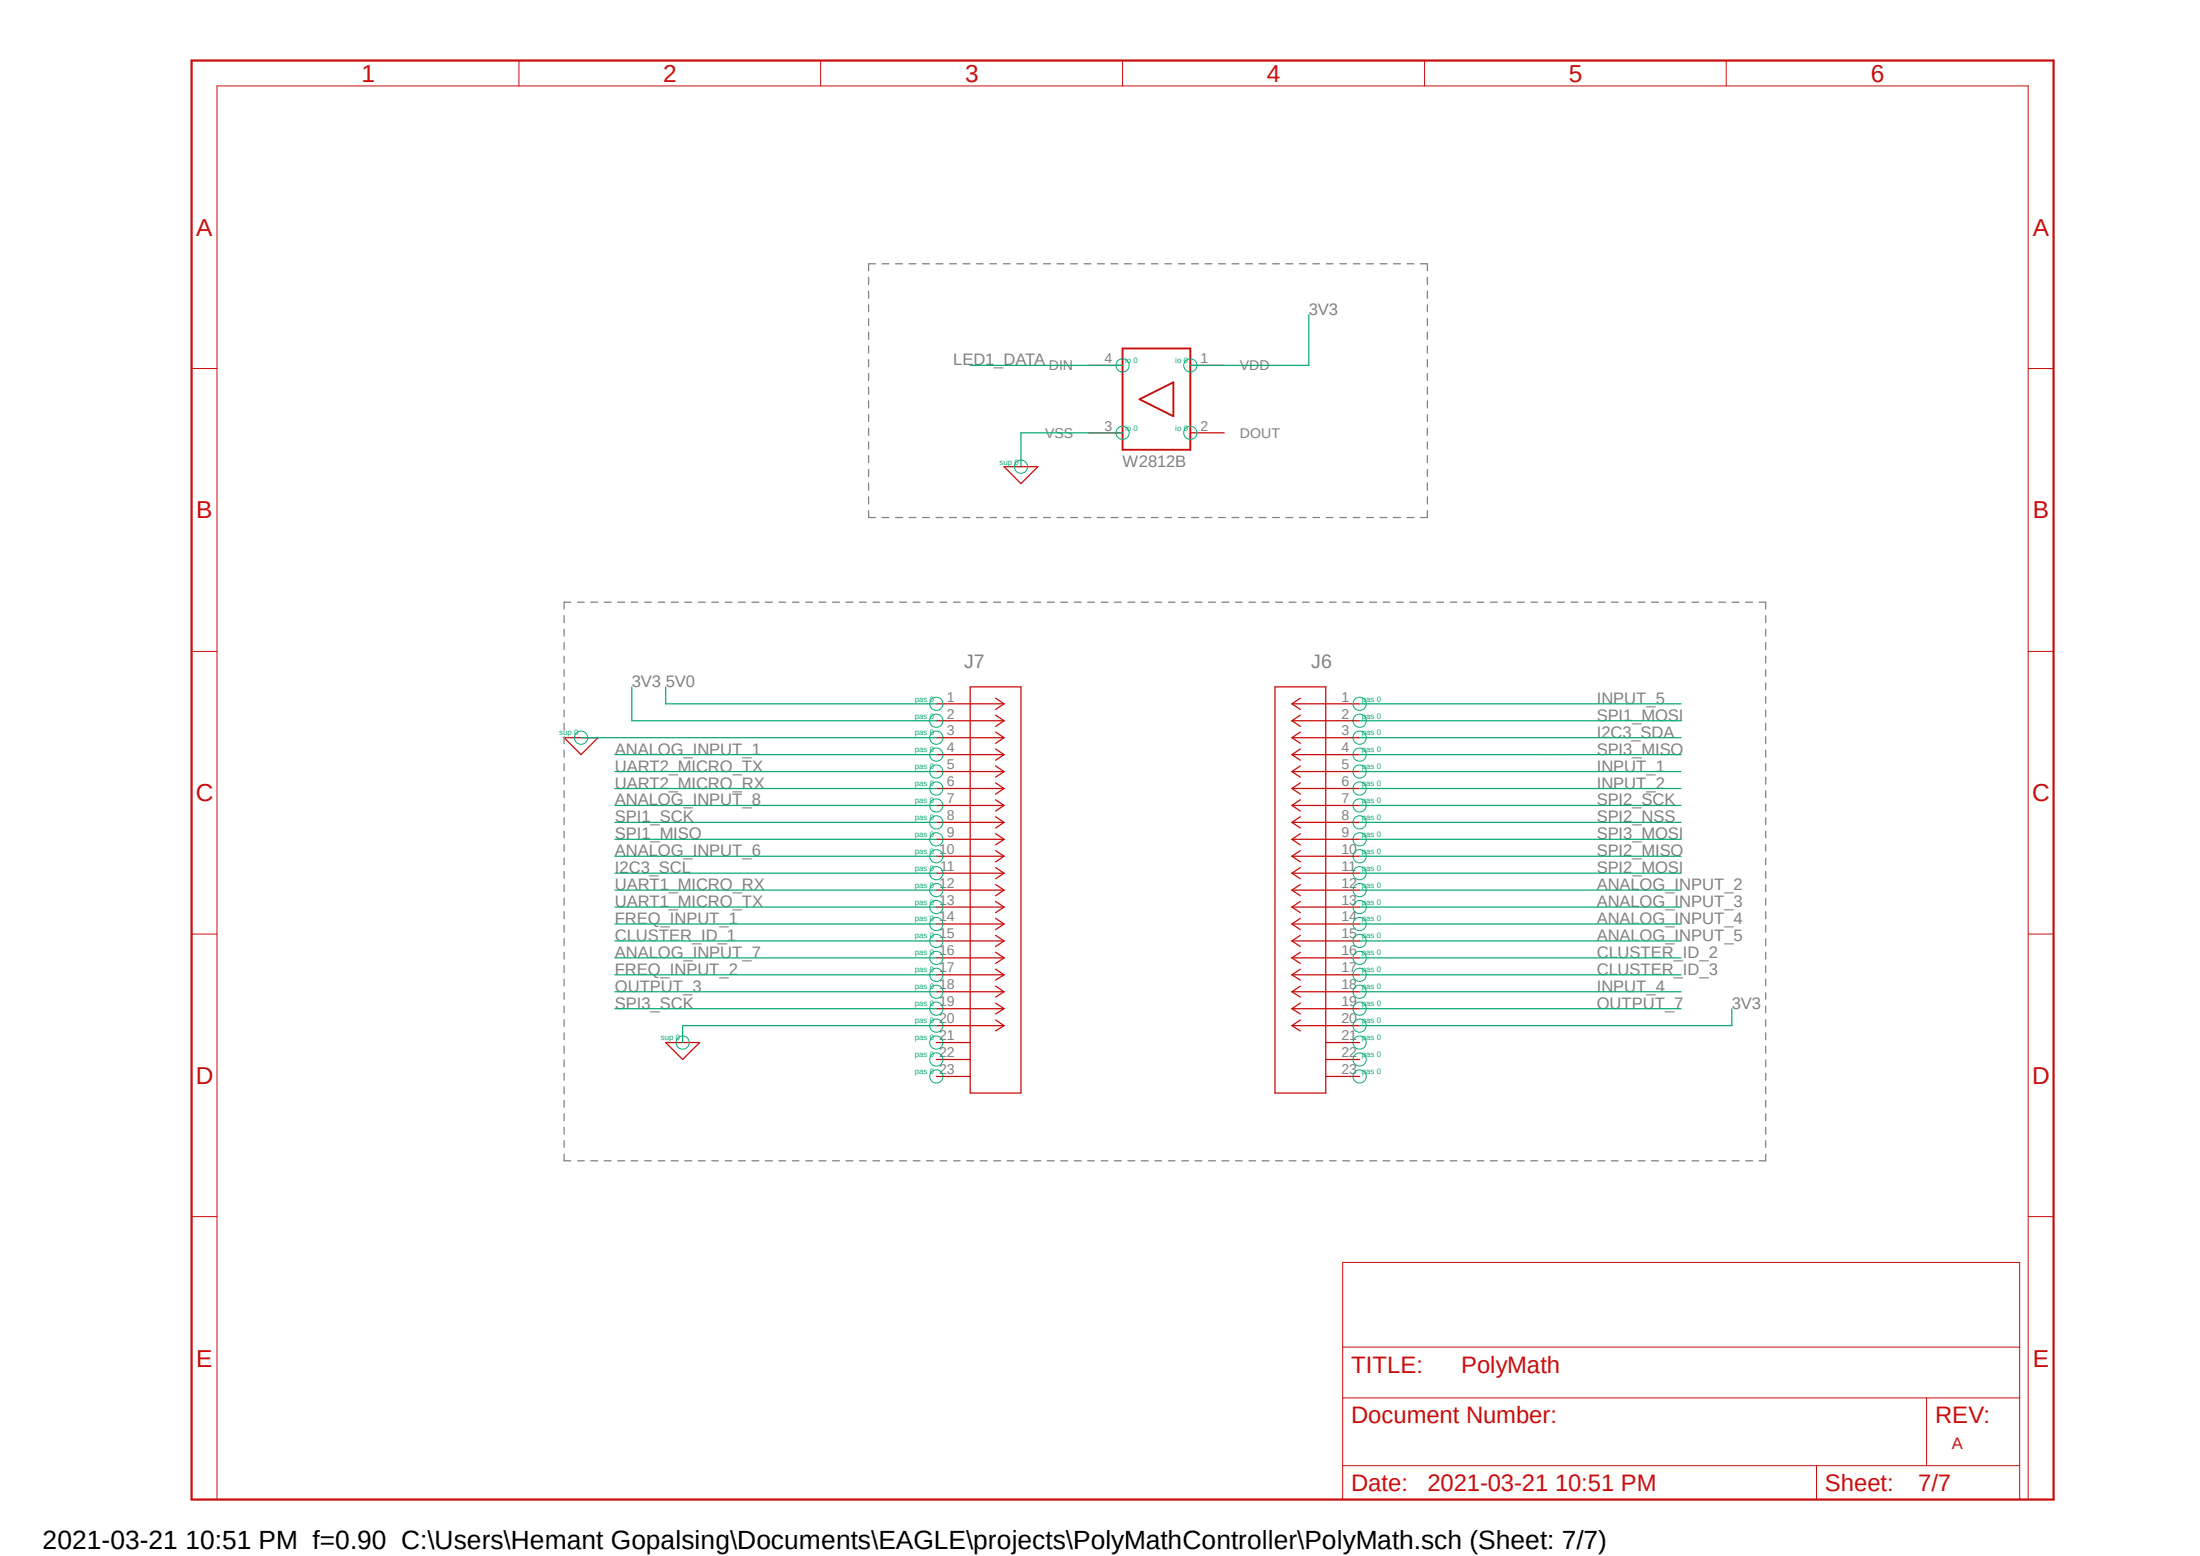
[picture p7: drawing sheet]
<svg xmlns="http://www.w3.org/2000/svg" width="297mm" height="210mm" viewBox="0 0 297 210" stroke-linecap="round" stroke-linejoin="round" font-family="sans-serif">
<path d="M25.4 7.9l252.2 195M277.6 7.9l-252.2 195" fill="none" stroke="#fff" stroke-width=".14"/>
<path d="M25.9 8.2h251.3v194.2h-251.3z" fill="none" stroke="#c90d0c" stroke-width=".3"/>
<g fill="none" stroke="#c90d0c" stroke-width=".14">
<path d="M70.1 8.2v3.4M110.8 8.2v3.4M151.6 8.2v3.4M192.3 8.2v3.4M233 8.2v3.4M25.9 49.7h3.4M273.8 49.7h3.4M25.9 87.9h3.4M273.8 87.9h3.4M25.9 126.1h3.4M273.8 126.1h3.4M25.9 164.2h3.4"/>
<path d="M181.3 170.4h91.4v32h-91.4zM273.8 164.2h3.4M181.3 188.7h91.4M181.3 197.8h91.4M181.3 181.8h91.4M245.2 197.8v4.6M260.1 188.7v9.1M29.3 202.4v-190.8h244.5v190.8"/>
</g>
<g fill="none" stroke="#c90d0c" stroke-width=".17">
<path d="M147 49.3h4.6M147 58.4h4.6M160.7 49.3h4.6M160.7 58.4h4.6M135.6 63h4.5l-2.3 2.3zM76.2 99.6h4.5l-2.3 2.3zM126.4 95h9.2M126.4 97.3h9.2M126.4 99.6h9.2M131 92.7h6.8v54.8h-6.8zM134.4 94.2l1.2 .8M134.4 96.5l1.2 .8"/>
<path d="M134.4 98.8l1.2 .8M135.6 95l-1.2 .8M135.6 97.3l-1.2 .7M135.6 99.6l-1.2 .7M172.1 92.7h6.9v54.8h-6.9zM174.4 95h9.2M174.4 97.3h9.2M174.4 99.6h9.2M174.4 95l1.2 .8M174.4 97.3l1.2 .7M174.4 99.6l1.2 .7M175.6 94.2l-1.2 .8"/>
<path d="M175.6 96.5l-1.2 .8M175.6 98.8l-1.2 .8M126.4 101.9h9.2M126.4 104.1h9.2M126.4 106.4h9.2M126.4 108.7h9.2M126.4 111h9.2M126.4 113.3h9.2M126.4 115.6h9.2M126.4 117.9h9.2M134.4 101.1l1.2 .8M134.4 103.4l1.2 .7"/>
<path d="M134.4 105.7l1.2 .7M134.4 107.9l1.2 .8M134.4 110.2l1.2 .8M134.4 112.5l1.2 .8M134.4 114.8l1.2 .8M134.4 117.1l1.2 .8M134.4 119.4l1.2 .7M135.6 101.9l-1.2 .7M135.6 104.1l-1.2 .8M135.6 106.4l-1.2 .8M135.6 108.7l-1.2 .8M135.6 111l-1.2 .8"/>
<path d="M135.6 113.3l-1.2 .7M135.6 115.6l-1.2 .7M135.6 117.9l-1.2 .7M174.4 101.9h9.2M174.4 104.1h9.2M174.4 106.4h9.2M174.4 108.7h9.2M174.4 111h9.2M174.4 113.3h9.2M174.4 115.6h9.2M174.4 117.9h9.2M174.4 101.9l1.2 .7"/>
<path d="M174.4 104.1l1.2 .8M174.4 106.4l1.2 .8M174.4 108.7l1.2 .8M174.4 111l1.2 .8M174.4 113.3l1.2 .7M174.4 115.6l1.2 .7M174.4 117.9l1.2 .7M175.6 101.1l-1.2 .8M175.6 103.4l-1.2 .7M175.6 105.7l-1.2 .7M175.6 107.9l-1.2 .8M175.6 110.2l-1.2 .8"/>
<path d="M175.6 112.5l-1.2 .8M175.6 114.8l-1.2 .8M175.6 117.1l-1.2 .8M175.6 119.4l-1.2 .7M126.4 120.1h9.2M126.4 122.4h9.2M126.4 124.7h9.2M126.4 127h9.2M126.4 129.3h9.2M126.4 131.6h9.2M126.4 133.9h9.2M126.4 136.1h9.2"/>
<path d="M126.4 138.4h9.2M134.4 121.7l1.2 .7M134.4 124l1.2 .7M134.4 126.2l1.2 .8M134.4 128.5l1.2 .8M134.4 130.8l1.2 .8M134.4 133.1l1.2 .8M134.4 135.4l1.2 .7M134.4 137.7l1.2 .7M135.6 120.1l-1.2 .8M135.6 122.4l-1.2 .8M135.6 124.7l-1.2 .8"/>
<path d="M135.6 127l-1.2 .8M135.6 129.3l-1.2 .7M135.6 131.6l-1.2 .7M135.6 133.9l-1.2 .7M135.6 136.1l-1.2 .8M135.6 138.4l-1.2 .7M174.4 120.1h9.2M174.4 122.4h9.2M174.4 124.7h9.2M174.4 127h9.2M174.4 129.3h9.2M174.4 131.6h9.2"/>
<path d="M174.4 133.9h9.2M174.4 136.1h9.2M174.4 138.4h9.2M174.4 120.1l1.2 .8M174.4 122.4l1.2 .8M174.4 124.7l1.2 .8M174.4 127l1.2 .8M174.4 129.3l1.2 .7M174.4 131.6l1.2 .7M174.4 133.9l1.2 .7M174.4 136.1l1.2 .8M174.4 138.4l1.2 .7"/>
<path d="M175.6 121.7l-1.2 .7M175.6 124l-1.2 .7M175.6 126.2l-1.2 .8M175.6 128.5l-1.2 .8M175.6 130.8l-1.2 .8M175.6 133.1l-1.2 .8M175.6 135.4l-1.2 .7M175.6 137.7l-1.2 .7M89.9 140.7h4.5l-2.2 2.3zM126.4 140.7h4.6M126.4 143h4.6M126.4 145.3h4.6"/>
<path d="M179 140.7h4.6M179 143h4.6M179 145.3h4.6"/>
</g>
<path d="M151.6 47h9.1v13.7h-9.1zM153.8 53.9l4.6-2.3v4.6z" fill="none" stroke="#c90d0c" stroke-width=".25"/>
<g fill="none" stroke="#0dab76" stroke-width=".14">
<circle cx="151.5" cy="58.4" r=".89"/>
<circle cx="151.5" cy="49.3" r=".89"/>
<circle cx="160.7" cy="49.3" r=".89"/>
<circle cx="160.7" cy="58.4" r=".89"/>
<circle cx="137.8" cy="63" r=".89"/>
<circle cx="78.4" cy="99.6" r=".89"/>
<circle cx="126.4" cy="97.3" r=".89"/>
<circle cx="126.4" cy="95" r=".89"/>
<circle cx="126.4" cy="99.6" r=".89"/>
<circle cx="183.6" cy="95" r=".89"/>
<circle cx="183.6" cy="99.6" r=".89"/>
<circle cx="183.6" cy="97.3" r=".89"/>
<circle cx="126.4" cy="101.9" r=".89"/>
<circle cx="126.4" cy="113.3" r=".89"/>
<circle cx="126.4" cy="117.9" r=".89"/>
<circle cx="126.4" cy="106.4" r=".89"/>
<circle cx="126.4" cy="111" r=".89"/>
<circle cx="126.4" cy="115.6" r=".89"/>
<circle cx="126.4" cy="104.1" r=".89"/>
<circle cx="126.4" cy="108.7" r=".89"/>
<circle cx="183.6" cy="111" r=".89"/>
<circle cx="183.6" cy="115.6" r=".89"/>
<circle cx="183.6" cy="104.1" r=".89"/>
<circle cx="183.6" cy="108.7" r=".89"/>
<circle cx="183.6" cy="113.3" r=".89"/>
<circle cx="183.6" cy="117.9" r=".89"/>
<circle cx="183.6" cy="101.9" r=".89"/>
<circle cx="183.6" cy="106.4" r=".89"/>
<circle cx="126.4" cy="131.6" r=".89"/>
<circle cx="126.4" cy="129.3" r=".89"/>
<circle cx="126.4" cy="138.4" r=".89"/>
<circle cx="126.4" cy="120.1" r=".89"/>
<circle cx="126.4" cy="124.7" r=".89"/>
<circle cx="126.4" cy="127" r=".89"/>
<circle cx="126.4" cy="136.1" r=".89"/>
<circle cx="126.4" cy="122.4" r=".89"/>
<circle cx="126.4" cy="133.9" r=".89"/>
<circle cx="183.6" cy="138.4" r=".89"/>
<circle cx="183.6" cy="127" r=".89"/>
<circle cx="183.6" cy="133.9" r=".89"/>
<circle cx="183.6" cy="136.1" r=".89"/>
<circle cx="183.6" cy="122.4" r=".89"/>
<circle cx="183.6" cy="129.3" r=".89"/>
<circle cx="183.6" cy="131.6" r=".89"/>
<circle cx="183.6" cy="120.1" r=".89"/>
<circle cx="183.6" cy="124.7" r=".89"/>
<circle cx="92.2" cy="140.7" r=".89"/>
<circle cx="126.4" cy="143" r=".89"/>
<circle cx="126.4" cy="145.3" r=".89"/>
<circle cx="126.4" cy="140.7" r=".89"/>
<circle cx="183.6" cy="140.7" r=".89"/>
<circle cx="183.6" cy="145.3" r=".89"/>
<circle cx="183.6" cy="143" r=".89"/>
</g>
<g fill="none" stroke="#0dab76" stroke-width=".17">
<path d="M131 49.3h20.6M151.6 58.4h-13.8v4.6M176.7 42.5v6.8h-16M78.4 99.6h48M85.3 92.7v4.6h41.1M89.9 92.7v2.3h36.5M183.6 97.3h43.3M183.6 99.6h43.3M183.6 95h43.3M83 106.4h43.4M83 104.1h43.4M83 111h43.4"/>
<path d="M83 113.3h43.4M83 117.9h43.4M83 108.7h43.4M83 115.6h43.4M83 101.9h43.4M183.6 106.4h43.3M183.6 104.1h43.3M183.6 111h43.3M183.6 113.3h43.3M183.6 117.9h43.3M183.6 108.7h43.3M183.6 115.6h43.3"/>
<path d="M183.6 101.9h43.3M83 120.1h43.4M83 122.4h43.4M83 131.6h43.4M83 133.9h43.4M83 127h43.4M83 129.3h43.4M83 124.7h43.4M83 136.1h43.4M126.4 138.4h-34.2v2.3M183.6 120.1h43.3M183.6 122.4h43.3"/>
<path d="M183.6 131.6h43.3M183.6 133.9h43.3M183.6 127h43.3M183.6 129.3h43.3M183.6 124.7h43.3M183.6 136.1h43.3M233.8 136.1v2.3h-50.2"/>
</g>
<g fill="none" stroke="#808080" stroke-width=".17">
<path d="M117.3 37.4v1M117.3 39.3v1M118.2 35.6h-.9v.9M119.1 35.6h.9M120.9 35.6h.9M122.7 35.6h1M124.5 35.6h1M126.4 35.6h.9M128.2 35.6h.9M130 35.6h.9M131.8 35.6h.9M133.6 35.6h.9"/>
<path d="M135.5 35.6h.9M137.3 35.6h.9M139.1 35.6h.9M140.9 35.6h.9M142.7 35.6h.9M144.5 35.6h1M146.3 35.6h1M148.2 35.6h.9M150 35.6h.9M151.8 35.6h.9M153.6 35.6h.9M155.4 35.6h.9"/>
<path d="M157.3 35.6h.9M159.1 35.6h.9M160.9 35.6h.9M162.7 35.6h.9M164.5 35.6h.9M166.3 35.6h1M168.1 35.6h1M170 35.6h.9M171.8 35.6h.9M173.6 35.6h.9M175.4 35.6h.9M177.2 35.6h.9"/>
<path d="M179.1 35.6h.9M180.9 35.6h.9M182.7 35.6h.9M184.5 35.6h.9M186.3 35.6h.9M188.1 35.6h1M189.9 35.6h1M191.8 35.6h.9v.9M192.7 37.4v1M192.7 39.3v1M117.3 41.1v1M117.3 43v.9"/>
<path d="M117.3 44.8v1M117.3 46.7v1M117.3 48.6v.9M117.3 50.4v1M117.3 52.2v1M117.3 54.1v1M117.3 56v.9M117.3 57.8v1M117.3 59.6v1M192.7 41.1v1M192.7 43v.9M192.7 44.8v1"/>
<path d="M192.7 46.7v1M192.7 48.6v.9M192.7 50.4v1M192.7 52.2v1M192.7 54.1v1M192.7 56v.9M192.7 57.8v1M192.7 59.6v1M117.3 68.9v.9h.9M117.3 61.5v.9M117.3 63.4v.9M117.3 65.2v1"/>
<path d="M117.3 67.1v.9M119.1 69.8h.9M120.9 69.8h.9M122.7 69.8h1M124.5 69.8h1M126.4 69.8h.9M128.2 69.8h.9M130 69.8h.9M131.8 69.8h.9M133.6 69.8h.9M135.5 69.8h.9M137.3 69.8h.9"/>
<path d="M139.1 69.8h.9M140.9 69.8h.9M142.7 69.8h.9M144.5 69.8h1M146.3 69.8h1M148.2 69.8h.9M150 69.8h.9M151.8 69.8h.9M153.6 69.8h.9M155.4 69.8h.9M157.3 69.8h.9M159.1 69.8h.9"/>
<path d="M160.9 69.8h.9M162.7 69.8h.9M164.5 69.8h.9M166.3 69.8h1M168.1 69.8h1M170 69.8h.9M171.8 69.8h.9M173.6 69.8h.9M175.4 69.8h.9M177.2 69.8h.9M179.1 69.8h.9M180.9 69.8h.9"/>
<path d="M182.7 69.8h.9M184.5 69.8h.9M186.3 69.8h.9M188.1 69.8h1M189.9 69.8h1M192.7 61.5v.9M192.7 63.4v.9M192.7 65.2v1M192.7 67.1v.9M192.7 68.9v.9h-.9M76.2 83.1v.9M76.2 84.9v1"/>
<path d="M76.2 86.7v1M76.2 88.6v.9M76.2 90.4v.9M76.2 92.2v.9M76.2 94v.9M76.2 95.8v.9M76.2 97.6v1M76.2 99.4v1M77 81.3h-.8v.9M78 81.3h.9M79.8 81.3h.9M81.6 81.3h.9"/>
<path d="M83.4 81.3h.9M85.2 81.3h.9M87 81.3h.9M88.9 81.3h.8M90.6 81.3h1M92.5 81.3h.9M94.3 81.3h.9M96.1 81.3h.9M97.9 81.3h.9M99.7 81.3h.9M101.5 81.3h.9M103.3 81.3h1"/>
<path d="M105.2 81.3h.8M107 81.3h.9M108.8 81.3h.9M110.6 81.3h.9M112.4 81.3h.9M114.2 81.3h.9M116 81.3h.9M117.9 81.3h.8M119.6 81.3h1M121.5 81.3h.9M123.3 81.3h.9M125.1 81.3h.9"/>
<path d="M126.9 81.3h.9M128.7 81.3h.9M130.5 81.3h.9M132.3 81.3h1M134.2 81.3h.9M136 81.3h.9M137.8 81.3h.9M139.6 81.3h.9M141.4 81.3h.9M143.2 81.3h.9M145 81.3h1M146.9 81.3h.8"/>
<path d="M148.7 81.3h.9M150.5 81.3h.9M152.3 81.3h.9M154.1 81.3h.9M155.9 81.3h.9M157.7 81.3h.9M159.6 81.3h.8M161.3 81.3h1M163.2 81.3h.9M165 81.3h.9M166.8 81.3h.9M168.6 81.3h.9"/>
<path d="M170.4 81.3h.9M172.2 81.3h.9M174 81.3h1M175.9 81.3h.8M177.7 81.3h.9M179.5 81.3h.9M181.3 81.3h.9M183.1 81.3h.9M184.9 81.3h.9M186.7 81.3h.9M188.6 81.3h.8M190.3 81.3h1"/>
<path d="M192.2 81.3h.9M194 81.3h.9M195.8 81.3h.9M197.6 81.3h.9M199.4 81.3h.9M201.2 81.3h.9M203 81.3h1M204.9 81.3h.9M206.7 81.3h.9M208.5 81.3h.9M210.3 81.3h.9M212.1 81.3h.9"/>
<path d="M213.9 81.3h.9M215.7 81.3h1M217.6 81.3h.8M219.4 81.3h.9M221.1 81.3h1M223 81.3h.9M224.8 81.3h.9M226.6 81.3h.9M228.4 81.3h.9M230.3 81.3h.8M232 81.3h1M233.8 81.3h1"/>
<path d="M235.7 81.3h.9M237.5 81.3h.9v.9M238.4 83.1v.9M238.4 84.9v1M238.4 86.7v1M238.4 88.6v.9M238.4 90.4v.9M238.4 92.2v.9M238.4 94v.9M238.4 95.8v.9M238.4 97.6v1M238.4 99.4v1"/>
<path d="M76.2 101.3v.9M76.2 103.1v.9M76.2 104.9v.9M76.2 106.7v1M76.2 108.5v1M76.2 110.4v.9M76.2 112.2v.9M76.2 114v.9M76.2 115.8v.9M76.2 117.6v.9M76.2 119.4v1M238.4 101.3v.9"/>
<path d="M238.4 103.1v.9M238.4 104.9v.9M238.4 106.7v1M238.4 108.5v1M238.4 110.4v.9M238.4 112.2v.9M238.4 114v.9M238.4 115.8v.9M238.4 117.6v.9M238.4 119.4v1M76.2 121.2v1M76.2 123.1v.9"/>
<path d="M76.2 124.9v.9M76.2 126.7v.9M76.2 128.5v1M76.2 130.3v1M76.2 132.2v.9M76.2 134v.9M76.2 135.8v.9M76.2 137.6v.9M76.2 139.4v.9M238.4 121.2v1M238.4 123.1v.9M238.4 124.9v.9"/>
<path d="M238.4 126.7v.9M238.4 128.5v1M238.4 130.3v1M238.4 132.2v.9M238.4 134v.9M238.4 135.8v.9M238.4 137.6v.9M238.4 139.4v.9M76.2 155.8v.9h.8M76.2 141.2v1M76.2 143v1M76.2 144.9v.9"/>
<path d="M76.2 146.7v.9M76.2 148.5v.9M76.2 150.3v1M76.2 152.1v1M76.2 154v.9M78 156.7h.9M79.8 156.7h.9M81.6 156.7h.9M83.4 156.7h.9M85.2 156.7h.9M87 156.7h.9M88.9 156.7h.8"/>
<path d="M90.6 156.7h1M92.5 156.7h.9M94.3 156.7h.9M96.1 156.7h.9M97.9 156.7h.9M99.7 156.7h.9M101.5 156.7h.9M103.3 156.7h1M105.2 156.7h.8M107 156.7h.9M108.8 156.7h.9M110.6 156.7h.9"/>
<path d="M112.4 156.7h.9M114.2 156.7h.9M116 156.7h.9M117.9 156.7h.8M119.6 156.7h1M121.5 156.7h.9M123.3 156.7h.9M125.1 156.7h.9M126.9 156.7h.9M128.7 156.7h.9M130.5 156.7h.9M132.3 156.7h1"/>
<path d="M134.2 156.7h.9M136 156.7h.9M137.8 156.7h.9M139.6 156.7h.9M141.4 156.7h.9M143.2 156.7h.9M145 156.7h1M146.9 156.7h.8M148.7 156.7h.9M150.5 156.7h.9M152.3 156.7h.9M154.1 156.7h.9"/>
<path d="M155.9 156.7h.9M157.7 156.7h.9M159.6 156.7h.8M161.3 156.7h1M163.2 156.7h.9M165 156.7h.9M166.8 156.7h.9M168.6 156.7h.9M170.4 156.7h.9M172.2 156.7h.9M174 156.7h1M175.9 156.7h.8"/>
<path d="M177.7 156.7h.9M179.5 156.7h.9M181.3 156.7h.9M183.1 156.7h.9M184.9 156.7h.9M186.7 156.7h.9M188.6 156.7h.8M190.3 156.7h1M192.2 156.7h.9M194 156.7h.9M195.8 156.7h.9M197.6 156.7h.9"/>
<path d="M199.4 156.7h.9M201.2 156.7h.9M203 156.7h1M204.9 156.7h.9M206.7 156.7h.9M208.5 156.7h.9M210.3 156.7h.9M212.1 156.7h.9M213.9 156.7h.9M215.7 156.7h1M217.6 156.7h.8M219.4 156.7h.9"/>
<path d="M221.1 156.7h1M223 156.7h.9M224.8 156.7h.9M226.6 156.7h.9M228.4 156.7h.9M230.3 156.7h.8M232 156.7h1M233.8 156.7h1M235.7 156.7h.9M238.4 141.2v1M238.4 143v1M238.4 144.9v.9"/>
<path d="M238.4 146.7v.9M238.4 148.5v.9M238.4 150.3v1M238.4 152.1v1M238.4 154v.9M238.4 155.8v.9h-.9"/>
</g>
<text font-size="3.6" x="5.8" y="209">2021-03-21 10:51 PM f=0.90 C:\Users\Hemant Gopalsing\Documents\EAGLE\projects\PolyMathController\PolyMath.sch (Sheet: 7/7)</text>
<g font-size="3.3" fill="#c90d0c">
<text x="48.8" y="11">1</text>
<text x="89.5" y="11">2</text>
<text x="130.3" y="11">3</text>
<text x="171" y="11">4</text>
<text x="211.8" y="11">5</text>
<text x="252.6" y="11">6</text>
<text x="26.5" y="31.8">A</text>
<text x="274.4" y="31.8">A</text>
<text x="26.5" y="70">B</text>
<text x="274.4" y="70">B</text>
<text x="26.4" y="108.1">C</text>
<text x="274.4" y="108.1">C</text>
<text x="26.4" y="146.3">D</text>
<text x="274.4" y="146.3">D</text>
<text x="26.5" y="184.4">E</text>
<text x="274.4" y="184.4">E</text>
</g>
<g font-size="3.2" fill="#c90d0c">
<text x="182.4" y="185.2">TITLE:</text>
<text x="197.3" y="185.2">PolyMath</text>
<text x="182.4" y="192.1">Document Number:</text>
<text x="261.2" y="192.1">REV:</text>
<text x="182.4" y="201.3">Date:</text>
<text x="192.7" y="201.3">2021-03-21 10:51 PM</text>
<text x="246.4" y="201.3">Sheet:</text>
<text x="258.9" y="201.3">7/7</text>
</g>
<g font-size="2.6" fill="#808080">
<text x="130.2" y="90.2">J7</text>
<text x="177" y="90.2">J6</text>
</g>
<g font-size="2.2" fill="#808080">
<text x="176.7" y="42.5">3V3</text>
<text x="128.7" y="49.3">LED1_DATA</text>
<text x="151.6" y="63">W2812B</text>
<text x="85.3" y="92.7">3V3</text>
<text x="89.9" y="92.7">5V0</text>
<text x="215.6" y="95">INPUT_5</text>
<text x="83" y="101.9">ANALOG_INPUT_1</text>
<text x="215.6" y="97.3">SPI1_MOSI</text>
<text x="215.6" y="99.6">I2C3_SDA</text>
<text x="215.6" y="101.9">SPI3_MISO</text>
<text x="83" y="106.4">UART2_MICRO_RX</text>
<text x="83" y="104.1">UART2_MICRO_TX</text>
<text x="215.6" y="104.1">INPUT_1</text>
<text x="215.6" y="106.4">INPUT_2</text>
<text x="83" y="111">SPI1_SCK</text>
<text x="83" y="113.3">SPI1_MISO</text>
<text x="83" y="108.7">ANALOG_INPUT_8</text>
<text x="215.6" y="108.7">SPI2_SCK</text>
<text x="215.6" y="113.3">SPI3_MOSI</text>
<text x="215.6" y="111">SPI2_NSS</text>
<text x="83" y="117.9">I2C3_SCL</text>
<text x="83" y="115.6">ANALOG_INPUT_6</text>
<text x="215.6" y="115.6">SPI2_MISO</text>
<text x="215.6" y="117.9">SPI2_MOSI</text>
<text x="83" y="120.1">UART1_MICRO_RX</text>
<text x="83" y="122.4">UART1_MICRO_TX</text>
<text x="83" y="124.7">FREQ_INPUT_1</text>
<text x="215.6" y="120.1">ANALOG_INPUT_2</text>
<text x="215.6" y="122.4">ANALOG_INPUT_3</text>
<text x="215.6" y="124.7">ANALOG_INPUT_4</text>
<text x="83" y="131.6">FREQ_INPUT_2</text>
<text x="83" y="127">CLUSTER_ID_1</text>
<text x="83" y="129.3">ANALOG_INPUT_7</text>
<text x="215.6" y="127">ANALOG_INPUT_5</text>
<text x="215.6" y="129.3">CLUSTER_ID_2</text>
<text x="215.6" y="131.6">CLUSTER_ID_3</text>
<text x="83" y="133.9">OUTPUT_3</text>
<text x="83" y="136.1">SPI3_SCK</text>
<text x="215.6" y="133.9">INPUT_4</text>
<text x="215.6" y="136.1">OUTPUT_7</text>
<text x="233.8" y="136.1">3V3</text>
</g>
<text font-size="2.2" fill="#c90d0c" x="263.5" y="195.5">A</text>
<g font-size="1.9" fill="#808080">
<text x="141.6" y="50">DIN</text>
<text x="149.1" y="49">4</text>
<text x="162.1" y="49">1</text>
<text x="167.4" y="50">VDD</text>
<text x="141.1" y="59.1">VSS</text>
<text x="149.1" y="58.1">3</text>
<text x="162.1" y="58.1">2</text>
<text x="167.4" y="59.1">DOUT</text>
<text x="127.8" y="94.7">1</text>
<text x="181.1" y="94.7">1</text>
<text x="127.8" y="97">2</text>
<text x="127.8" y="99.2">3</text>
<text x="127.8" y="101.5">4</text>
<text x="181.1" y="97">2</text>
<text x="181.1" y="99.2">3</text>
<text x="181.1" y="101.5">4</text>
<text x="127.8" y="103.8">5</text>
<text x="127.8" y="106.1">6</text>
<text x="181.1" y="103.8">5</text>
<text x="181.1" y="106.1">6</text>
<text x="127.8" y="108.4">7</text>
<text x="127.8" y="110.7">8</text>
<text x="127.8" y="112.9">9</text>
<text x="181.1" y="108.4">7</text>
<text x="181.1" y="110.7">8</text>
<text x="181.1" y="112.9">9</text>
<text x="126.8" y="115.2">10</text>
<text x="126.8" y="119.8">12</text>
<text x="126.9" y="117.5">11</text>
<text x="181.1" y="115.2">10</text>
<text x="181.1" y="117.5">11</text>
<text x="181.1" y="119.8">12</text>
<text x="126.8" y="122.1">13</text>
<text x="126.8" y="124.4">14</text>
<text x="181.1" y="122.1">13</text>
<text x="181.1" y="124.4">14</text>
<text x="126.8" y="126.7">15</text>
<text x="126.8" y="128.9">16</text>
<text x="126.8" y="131.2">17</text>
<text x="181.1" y="126.7">15</text>
<text x="181.1" y="128.9">16</text>
<text x="181.1" y="131.2">17</text>
<text x="126.8" y="133.5">18</text>
<text x="126.8" y="135.8">19</text>
<text x="181.1" y="133.5">18</text>
<text x="181.1" y="135.8">19</text>
<text x="126.8" y="138.1">20</text>
<text x="126.8" y="140.4">21</text>
<text x="126.8" y="142.7">22</text>
<text x="181.1" y="138.1">20</text>
<text x="181.1" y="140.4">21</text>
<text x="181.1" y="142.7">22</text>
<text x="126.8" y="144.9">23</text>
<text x="181.1" y="144.9">23</text>
</g>
<g font-size="1.1" fill="#0dab76">
<text x="151.9" y="49">io 0</text>
<text x="158.7" y="49">io 0</text>
<text x="151.9" y="58.1">io 0</text>
<text x="158.7" y="58.1">io 0</text>
<text x="134.9" y="62.7">sup 0</text>
<text x="123.5" y="94.7">pas 0</text>
<text x="183.9" y="94.7">pas 0</text>
<text x="75.5" y="99.2">sup 0</text>
<text x="123.5" y="97">pas 0</text>
<text x="123.5" y="99.2">pas 0</text>
<text x="123.5" y="101.5">pas 0</text>
<text x="183.9" y="97">pas 0</text>
<text x="183.9" y="99.2">pas 0</text>
<text x="183.9" y="101.5">pas 0</text>
<text x="123.5" y="103.8">pas 0</text>
<text x="123.5" y="106.1">pas 0</text>
<text x="183.9" y="103.8">pas 0</text>
<text x="183.9" y="106.1">pas 0</text>
<text x="123.5" y="108.4">pas 0</text>
<text x="123.5" y="110.7">pas 0</text>
<text x="123.5" y="112.9">pas 0</text>
<text x="183.9" y="108.4">pas 0</text>
<text x="183.9" y="110.7">pas 0</text>
<text x="183.9" y="112.9">pas 0</text>
<text x="123.5" y="115.2">pas 0</text>
<text x="123.5" y="117.5">pas 0</text>
<text x="123.5" y="119.8">pas 0</text>
<text x="183.9" y="115.2">pas 0</text>
<text x="183.9" y="117.5">pas 0</text>
<text x="183.9" y="119.8">pas 0</text>
<text x="123.5" y="122.1">pas 0</text>
<text x="123.5" y="124.4">pas 0</text>
<text x="183.9" y="122.1">pas 0</text>
<text x="183.9" y="124.4">pas 0</text>
<text x="123.5" y="126.7">pas 0</text>
<text x="123.5" y="128.9">pas 0</text>
<text x="123.5" y="131.2">pas 0</text>
<text x="183.9" y="126.7">pas 0</text>
<text x="183.9" y="128.9">pas 0</text>
<text x="183.9" y="131.2">pas 0</text>
<text x="123.5" y="133.5">pas 0</text>
<text x="123.5" y="135.8">pas 0</text>
<text x="183.9" y="133.5">pas 0</text>
<text x="183.9" y="135.8">pas 0</text>
<text x="89.2" y="140.4">sup 0</text>
<text x="123.5" y="138.1">pas 0</text>
<text x="123.5" y="140.4">pas 0</text>
<text x="123.5" y="142.7">pas 0</text>
<text x="183.9" y="138.1">pas 0</text>
<text x="183.9" y="140.4">pas 0</text>
<text x="183.9" y="142.7">pas 0</text>
<text x="123.5" y="144.9">pas 0</text>
<text x="183.9" y="144.9">pas 0</text>
</g>
</svg>
